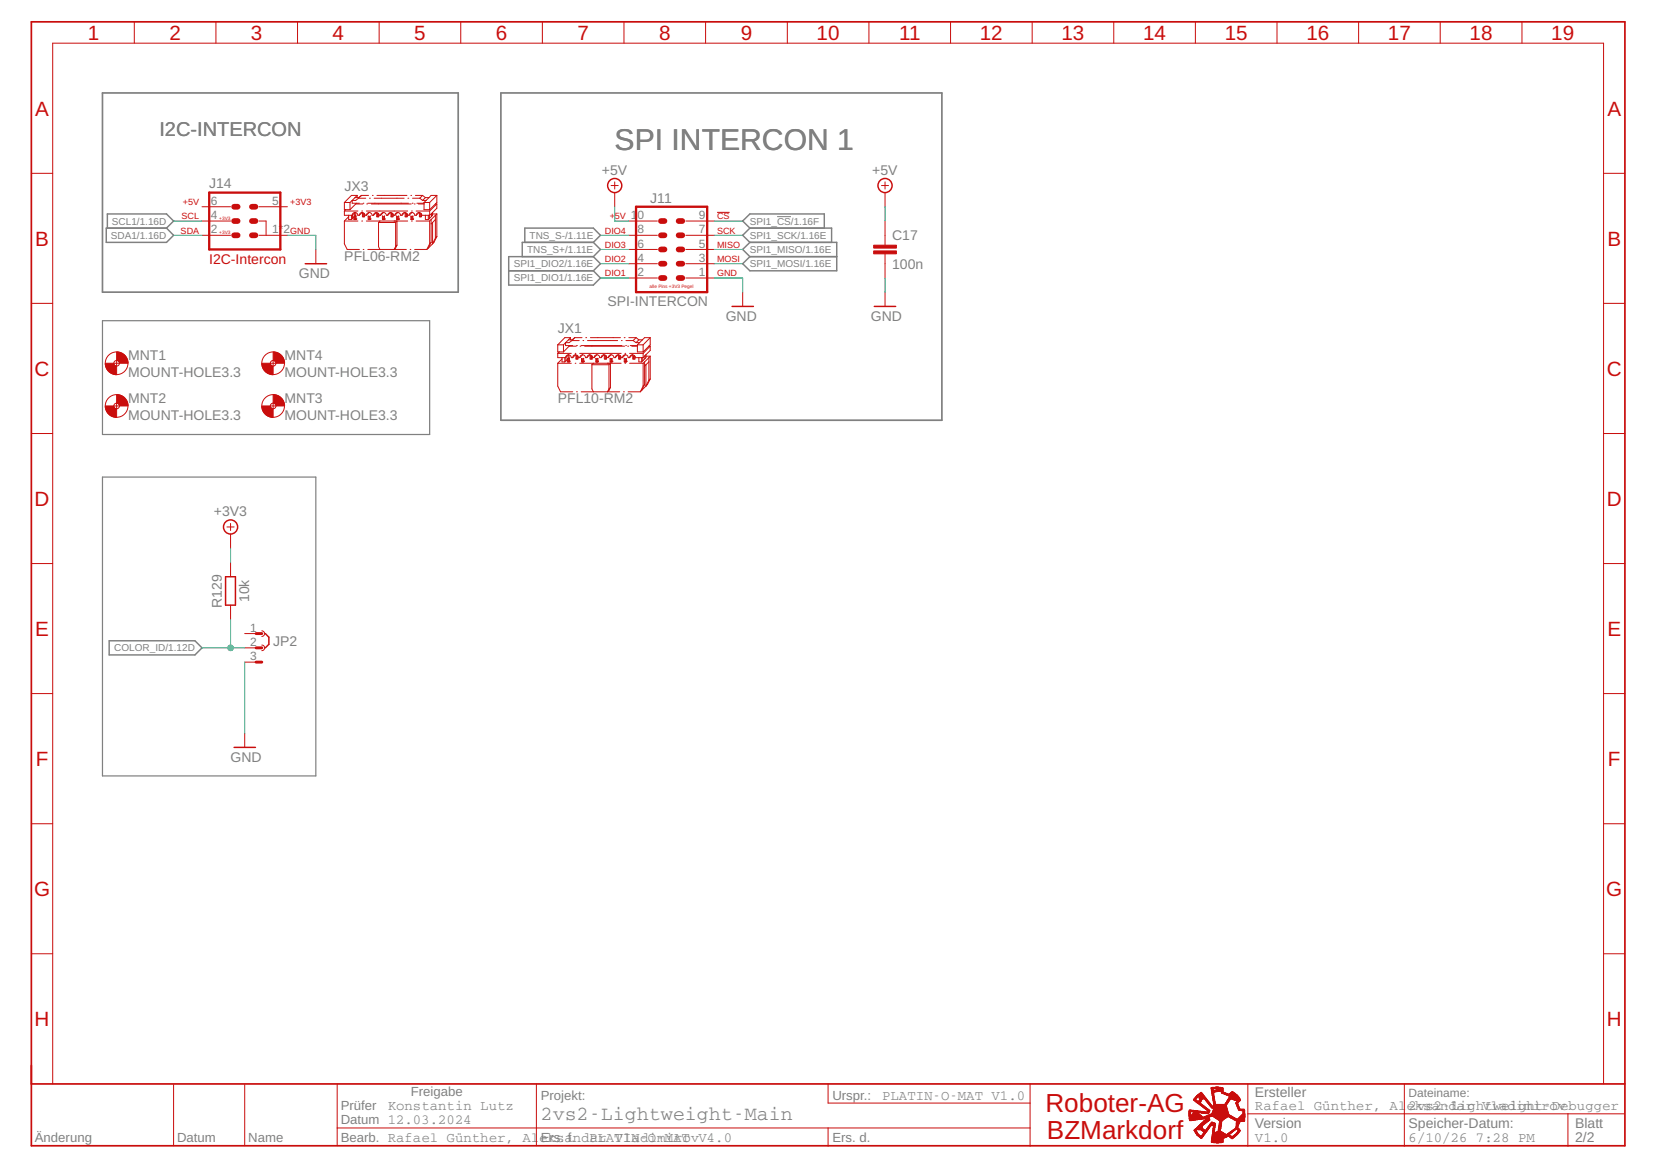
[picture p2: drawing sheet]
<svg xmlns="http://www.w3.org/2000/svg" width="287mm" height="203mm" viewBox="0 0 287 203" stroke-linecap="round" stroke-linejoin="round" font-family="sans-serif">
<path d="M17.8 16.1h61.7v34.6h-61.7zM86.9 16.1h76.5v56.8h-76.5z" fill="none" stroke="#808080" stroke-width=".3"/>
<path d="M17.8 55.6h56.7v19.8h-56.7zM17.8 82.8h37v51.8h-37z" fill="none" stroke="#808080" stroke-width=".21"/>
<g fill="none" stroke="#808080" stroke-width=".25">
<path d="M18.4 39.6h10.5l1.2 1.2-1.2 1.3h-10.5zM18.6 39.6v-2.5h10.3l1.2 1.3-1.2 1.2M130.1 39.6l-1.2-1.2 1.2-1.3h12.9v2.5M130.1 39.6h14.2v2.5M130.1 39.6l-1.2 1.2 1.2 1.3M88.3 47h14.7M91.1 42.1v-2.5h11.9l1.2 1.2-1.2 1.3M103 42.1h-12.4v2.4M103 44.5h-14.7v5h14.7l1.2-1.3-1.2-1.2M103 44.5l1.2 1.3-1.2 1.2M103 42.1l1.2 1.2-1.2 1.2M130.1 42.1h15.1v4.9h-15.1l-1.2-1.2 1.2-1.3"/>
<path d="M130.1 42.1l-1.2 1.2 1.2 1.2M130.1 44.5h15.1M18.9 111.2h14.9l1.3 1.2-1.3 1.2h-14.9z"/>
</g>
<path d="M134.8 37.6h2.4" fill="none" stroke="#808080" stroke-width=".17"/>
<g fill="none" stroke="#c90d0c" stroke-width=".17">
<path d="M23.3 3.8v3.7M37.5 3.8v3.7M51.6 3.8v3.7M65.8 3.8v3.7M79.9 3.8v3.7M94.1 3.8v3.7M108.3 3.8v3.7M122.4 3.8v3.7M136.6 3.8v3.7M150.8 3.8v3.7M164.9 3.8v3.7M179.1 3.8v3.7"/>
<path d="M193.3 3.8v3.7M207.4 3.8v3.7M221.6 3.8v3.7M235.7 3.8v3.7M249.9 3.8v3.7M264.1 3.8v3.7M5.4 30.1h3.7M35.1 38.4h4.9M35.1 35.9h4.9M44.9 38.4h1.3v2.4M44.9 35.9h5M59.8 38.4v3.9l.4 1h2.2"/>
<path d="M59.8 38.4h2.3M59.8 35.1v1.3h.9M59.8 36.6v.8h1.3M59.8 35.1h.9M59.8 36.6h2.3M60 36.4l-.2 .2M60.5 37.4v.7h.5M60.5 37.6l-.7 .8M60.7 35.1v1.3M61 37.4v.7M61.1 34.8l-.4 .3M61.1 34.8v.5h1.3"/>
<path d="M61.2 37.9l-.2 .2M61.2 37.3l-.1 .1M61.2 37.3v.6M61.5 38.1v-.5l-.1-.1v.6h.4M61.5 37.5l-.3 .4M61.5 36.9l-.3 .4M61.5 36.9v.6M61.5 38h.2M61.6 36.9l-.3 .1-.2 .4M61.6 36.9l.3 .1 .2 .4h.2M61.6 36.9h-.1M61.7 38.1v-.5l.1-.1v.6"/>
<path d="M61.7 36.9v.5l-.2 .1M61.7 35.4h1.3M61.8 38h.1l-.1 .1M61.8 35.3l-1.1 1.1M62 33.9h-1l-1.2 1.2M62 33.9l-.9 .9M62 33.9v.4M62.2 34.4l-.5 .4h-.6M62.2 34.4h1.3M62.7 33.9h1.2M62.7 33.9l-.5 .4h-.6M62.7 33.9l-.5 .5"/>
<path d="M62.8 38.4h.1M62.8 36.6h.1M62.8 36.9l-.3 .1-.2 .4M62.8 36.9l.3 .1 .2 .4h.3M62.8 36.9l-.5 .5M63 35.3h.1M63.2 37l-.1 .6M63.3 37.1v.5h-.4v-.6l.1 .1v.5M63.6 38.4h7.1M63.6 36.6h7.1M63.6 35.4h.2M63.8 35.3h7.1"/>
<path d="M64 38.1v-.5l-.1-.1v.6h.3M64 38h.1M64.1 36.9l-.3 .1-.2 .4M64.1 36.9l.4 .2 .1 .3h.2M64.1 36.9l-.5 .5M64.1 34.4h.2M64.1 38.1v-.6h.1v.6M64.2 38h.2l-.2 .1M64.4 35.4h7M64.6 33.9h.1M64.9 34.4h5.2M65.3 36.9l-.3 .1-.2 .4"/>
<path d="M65.3 36.9l.3 .1 .2 .4h.2M65.3 36.9l-.5 .5M65.4 33.9h5.2M65.6 37v.6M65.7 38.6v4.2l.2 .5M65.7 38.6h2.9M65.7 37.1v.5h-.3v-.6l.1 .1v.5M65.9 38.4l-.2 .2M66.5 38.1v-.6h-.1v.6h.3M66.5 38h.1M66.5 36.9l-.4 .2-.1 .3M66.5 36.9l.3 .1 .2 .4h.3"/>
<path d="M66.5 36.9l-.5 .5M66.6 38.1v-.5l.1-.1v.6M66.7 38h.1l-.1 .1M67.8 36.9l-.3 .1-.2 .4M67.8 36.9l.4 .2 .1 .3h.2M67.8 36.9l-.5 .5M68.1 37v.6M68.2 37.1v.5h-.4v-.6l.1 .1v.5M68.6 38.6v4.2M68.6 38.6l.3-.2v4.1M68.9 38.1v-.5l-.1-.1v.6h.4M68.9 38h.2"/>
<path d="M69 36.9l-.3 .1-.2 .4M69 36.9l.3 .1 .2 .4h.2M69 36.9l-.5 .5M69.1 38.1v-.5l.1-.1v.6M69.2 38h.1l-.1 .1M70.2 36.9l-.4 .2-.1 .3M70.2 36.9l.3 .1 .2 .4h.3M70.2 36.9l-.5 .5M70.6 37l-.1 .6M70.7 37.1v.5h-.4v-.6l.1 .1v.5M70.8 34.4h.1M71.3 33.9h.1"/>
<path d="M71.4 38.4h.1M71.4 36.6h.1M71.4 38.1v-.5l-.1-.1v.6h.3M71.4 38h.1M71.5 36.9l-.3 .1-.2 .4M71.5 36.9l.4 .2 .1 .3h.2M71.5 36.9l-.5 .5M71.5 35.3h.2M71.5 38.1v-.6h.1v.6M71.6 34.4h1.2M71.6 38h.2l-.2 .1M71.9 35.4h.1"/>
<path d="M72.1 33.9h1.2M72.2 38.4h2.3M72.2 36.6h2.3M72.3 35.3h1.3M72.6 35.4h1M72.7 36.9l-.3 .1-.2 .4M72.7 36.9l.3 .1 .2 .4h1.3M72.7 36.9l-.5 .5M72.8 34.4l.5 .4M73 37v.6M73.1 37.1v.5h-.3v-.6l.1 .1v.5M73.3 34.8h.6"/>
<path d="M73.3 33.9l-.5 .5M73.3 33.9l.5 .4M73.6 35.1v1.3h.9M73.6 35.1h.9M73.8 37.4v.7h.5M73.8 34.3h.6M73.8 34.3l-.5 .5M73.9 34.8l-.3 .3M74.3 37.4v.7M74.4 34.3l-.5 .5M74.5 37.9l-.2 .2M74.5 37.4v.5"/>
<path d="M74.5 35.1v1.3M74.5 36.6v.8M74.5 38.4v3.9M74.8 38.1v4M74.9 37.1l-.4 .3M74.9 37.5l-.4 .4M74.9 37.1v.4M75.1 38.6l-.3 .2M75.1 36.9v.5l-.2 .1M75.1 38.6v3.7M75.1 37.1h.7M75.5 37.4l-1 1"/>
<path d="M75.5 37.4v3.9M75.5 38.1l-.4 .5M75.5 35.4h.3M75.8 37.1l-.3 .3M75.8 33.9v1.2l-1.3 1.3M75.8 35.4v.7l-.9 1M75.8 37.1v4M75.8 33.9h-1l-.4 .4M75.8 33.9l-1.3 1.2M75.8 35.4l-1.3 1.2M106 32.2h1.3M106.7 31.6v1.2"/>
<path d="M106.7 33.4v2.5M109.1 38.4h5M119 38.4h4.9M124.4 36.9h2.2M153 32.2h1.2M153.6 31.6v1.2M153.6 33.4v2.5M153.6 38.4v4.1M278.2 30.1h3.7M5.4 52.6h3.7M35.1 40.8h4.9M44.9 40.8h5"/>
<path d="M54.8 43.3v2.5M63 43.3h.1M63.8 43.3h6.7M68.9 42.5l-.5 .8 .2-.5M68.9 42.5l-.3 .3M71.2 43.3h.1M71.9 43.3h2.2M74.3 43.1l-.2 .2M74.5 42.3l-.4 1M74.8 42.1l-.3 .2M74.8 42.1l-.5 1M75.1 42.3l-.8 .8"/>
<path d="M75.5 41.3l-.4 1M75.8 41.1l-.7 1.2M75.8 41.1l-.3 .2M96.8 59.8v1.3h1M96.8 59.8h1M97.8 59.8v1.3M98.1 59.5l-.3 .3M98.1 59.5v.5h1.3M98.6 59l-.5 .5M98.9 60l-.2 .1M99 58.6h-1l-1.2 1.2M99 58.6l-.4 .4"/>
<path d="M99 58.6v.4M99.3 59.1l-.6 .4h-.6M99.3 59.1h1.2M99.7 58.6h1.3M99.7 58.6l-.4 .4h-.7M99.7 58.6l-.4 .5M100 60h.2M100.8 60h7.1M101.2 59.1h.1M101.6 58.6h.2M101.9 59.1h5.3M102.4 58.6h5.3"/>
<path d="M107.8 59.1h.1M108.3 58.6h.2M108.6 60h.1M108.6 59.1h1.3M109.1 48.2h5M109.1 45.8h5M109.1 43.3h5M109.1 40.8h5M109.1 58.6h1.3M109.3 60h1.3M109.9 59.1l.5 .4M110.4 58.6l-.5 .5"/>
<path d="M110.4 59.5h.6M110.4 58.6l.4 .4M110.6 59.8v1.3h1M110.6 59.8h1M110.8 59h.7M110.8 59l-.4 .5M111.6 59.8v1.3M112.8 58.6v1.2l-1.2 1.3M112.8 58.6h-1l-1.2 1.2M112.8 58.6l-1.2 1.2M119 48.2h4.9M119 45.8h4.9"/>
<path d="M119 43.3h4.9M119 40.8h4.9M128.9 50.7v2.5M153.6 44v4.2M153.6 50.7v2.5M278.2 52.6h3.7M5.4 75.2h3.7M19.7 63h1M19.7 70.4h1M20.2 62.5v1M20.2 70v1M46.9 63h1"/>
<path d="M46.9 70.4h1M47.4 62.5v1M47.4 70v1M96.8 63v4l.5 1h2.1M96.8 61.3v.8h1.3M96.8 63h2.3M96.8 61.3h2.3M97 61.1l-.2 .2M97.5 62.1v.7h.5M97.5 62.3l-.7 .7M98 62.1v.7M98.2 62.6l-.2 .2"/>
<path d="M98.2 62v.6M98.6 62.3l-.2-.1v.6h.4M98.6 61.6v1.2M98.6 62.7h.1M98.6 61.6l-.3 .1-.2 .4M98.6 61.6l.4 .2 .1 .3h.3M98.6 61.6l-.5 .5M98.7 62.8v-.6l.1 .6M98.7 61.6v.5l-.5 .5M98.7 60.1l-.9 1M98.7 60.1h1.3M98.8 62.7h.1l-.1 .1"/>
<path d="M99.8 63h.1M99.8 61.3h.1M99.9 61.6l-.4 .2-.1 .3M99.9 61.6l.4 .2 .1 .3h.2M99.9 61.6l-.5 .5M100 68h.2M100.2 61.7v.6M100.3 61.8v.5h-.4v-.6l.2 .1v.5M100.6 63h7.2M100.6 61.3h7.2M100.6 60.1h.2M100.8 68h6.7"/>
<path d="M101 62.8v-.5l-.1-.1v.6h.4M101 62.7h.2M101.1 61.6l-.4 .2-.1 .3M101.1 61.6l.3 .1 .2 .4h.2M101.1 61.6l-.5 .5M101.2 62.8v-.6l.1 .6M101.3 62.7h.1l-.1 .1M101.5 60.1h6.9M102.3 61.6l-.3 .1-.2 .4M102.3 61.6l.4 .2 .1 .3h.3M102.3 61.6l-.5 .5M102.7 61.7l-.1 .6"/>
<path d="M102.7 63.3v4.2l.3 .5M102.7 63.3h3M102.8 61.8v.5h-.4v-.6h.1v.6M103 63l-.3 .3M103.5 62.8v-.5l-.1-.1v.6h.4M103.5 62.7h.1M103.6 61.6l-.4 .2-.1 .3M103.6 61.6l.4 .2 .1 .3h.2M103.6 61.6l-.5 .5M103.6 62.8l.1-.6 .1 .6M103.8 62.7h.1l-.1 .1M104.8 61.6l-.4 .2-.1 .3"/>
<path d="M104.8 61.6l.3 .1 .2 .4h.2M104.8 61.6l-.5 .5M105.1 61.7v.6M105.2 61.8v.5h-.3v-.6l.1 .1v.5M105.7 63.3v4.2M105.7 63.3l.2-.3v4.2M105.9 67.2l-.5 .8 .3-.5M105.9 67.2l-.2 .3M106 62.8v-.5l-.1-.1v.6h.3M106 62.7h.1M106 61.6l-.4 .2-.1 .3M106 61.6l.3 .1 .2 .4h.3"/>
<path d="M106 61.6l-.5 .5M106.1 62.8l.1-.6v.6M106.2 62.7h.1l-.1 .1M107.3 61.6l-.3 .1-.2 .4M107.3 61.6l.4 .2 .1 .3h.2M107.3 61.6l-.5 .5M107.6 61.7v.6M107.7 61.8v.5h-.4v-.6l.2 .1v.5M108.2 68h.1M108.4 62.8v-.5l-.1-.1v.6h.4M108.4 63h.2M108.4 62.7h.2"/>
<path d="M108.4 61.3h.2M108.5 61.6l-.4 .2-.1 .3M108.5 61.6l.4 .2 .1 .3h.2M108.5 61.6l-.5 .5M108.6 62.8v-.6l.1 .6M108.7 62.7h.1l-.1 .1M108.9 60.1h.2M109 68h2.1M109.2 63h2.4M109.2 61.3h2.4M109.6 60.1h1M109.7 61.6l-.4 .2-.1 .3"/>
<path d="M109.7 61.6l.3 .1 .2 .4h1.4M109.7 61.6l-.5 .5M110.1 61.7l-.1 .6M110.2 61.8v.5h-.4v-.6l.1 .1v.5M110.8 62.1v.7h.5M111.3 67.7l-.2 .3M111.3 62.1v.7M111.5 62.1v.5M111.6 61.3v.8M111.6 63v4M111.6 67l-.5 1M111.8 62.8l-.2 .2"/>
<path d="M111.8 66.7l-.2 .3M111.8 66.7l-.5 1M111.8 62.8v3.9M111.9 61.7l-.3 .4M111.9 61.7v.6M112.1 63.3v3.7l.5-1M112.1 63.3l-.3 .2M112.1 61.6v.5l-.8 .7M112.1 61.8h.7M112.6 62.1l-.8 .7M112.6 62.1v3.9M112.6 62.8l-.5 .5"/>
<path d="M112.6 60.1h.2M112.8 65.8l-.5 .9-1 1M112.8 61.8l-.2 .3M112.8 65.8l-.2 .2M112.8 60.1v.7l-.9 .9M112.8 61.8v4M112.8 60.1l-1.2 1.2M278.2 75.2h3.7M5.4 97.8h3.7M39.4 91.4h1.2M40 90.8v1.3M40 92.7v2.4"/>
<path d="M40 97.6v2.5M278.2 97.8h3.7M40 105v2.5M42.5 109.9h2.7M42.5 112.4h2.7M42.5 114.9h2.7M45.4 109.5a.5 .5 0 0 1 .5 .5 .5 .5 0 0 1-.5 .4M45.4 111.9a.49 .49 0 0 1 .5 .5 .49 .49 0 0 1-.5 .5M5.4 120.4h3.7M42.5 127.2v2.5M278.2 120.4h3.7M5.4 142.9h3.7"/>
<path d="M278.2 142.9h3.7M5.4 165.5h3.7M278.2 165.5h3.7M9.1 188.1v-180.6h269.1v180.6M30.1 188.2v10.6M42.5 188.2v10.6M58.5 188.1v10.7M58.5 195.7h120.2M93.1 188.1v10.7M143.7 188.1v3.3h35M143.7 195.7v3.1M178.7 188.1v10.7"/>
<path d="M216.5 193.3h65.3M216.5 188.1v10.7M243.7 188.1v10.7M272.1 193.3v5.5"/>
<circle cx="20.2" cy="70.4" r="1.97"/>
<circle cx="20.2" cy="63" r="1.97"/>
<circle cx="20.2" cy="70.4" r=".49"/>
<circle cx="20.2" cy="63" r=".49"/>
<circle cx="47.4" cy="70.4" r="1.97"/>
<circle cx="47.4" cy="63" r="1.97"/>
<circle cx="47.4" cy="63" r=".49"/>
<circle cx="47.4" cy="70.4" r=".49"/>
</g>
<path d="M5.4 188.1h276.5v-184.3h-276.5v195h276.5v-10.6" fill="none" stroke="#c90d0c" stroke-width=".3"/>
<g fill="#c90d0c" stroke="#c90d0c" stroke-width=".17">
<path d="M211 198.3h.5z"/>
<path d="M210.5 198.2l1.5 .1z"/>
<path d="M210.2 198.2h2z"/>
<path d="M210.2 198.1l2 .1z"/>
<path d="M210.2 198.1h2z"/>
<path d="M210.2 198h.3z"/>
<path d="M210.6 198h1.6z"/>
<path d="M210.2 197.9l.3 .1z"/>
<path d="M210.6 197.9l1.6 .1z"/>
<path d="M210.2 197.9h.3z"/>
<path d="M210.6 197.9h1.6z"/>
<path d="M210.2 197.8h2z"/>
<path d="M210.2 197.7l2 .1z"/>
<path d="M210.2 197.7h2z"/>
<path d="M210.2 197.6l2 .1z"/>
<path d="M210.2 197.6h2z"/>
<path d="M213.7 197.6h.1z"/>
<path d="M208.4 197.5h.1z"/>
<path d="M210.3 197.5h2z"/>
<path d="M213.7 197.5h.2z"/>
<path d="M208.3 197.5h.2z"/>
<path d="M210.3 197.5h2.1z"/>
<path d="M213.6 197.5h.4z"/>
<path d="M208.3 197.4l.3 .1z"/>
<path d="M210.3 197.4l2.2 .1z"/>
<path d="M213.6 197.4l.4 .1z"/>
<path d="M208.2 197.4h.4z"/>
<path d="M210.3 197.4h2.3z"/>
<path d="M213.5 197.4h.6z"/>
<path d="M208.2 197.3l.4 .1z"/>
<path d="M210.3 197.3l2.4 .1z"/>
<path d="M213.4 197.3l.7 .1z"/>
<path d="M208.1 197.3h.6z"/>
<path d="M210.3 197.3h2.6z"/>
<path d="M213.3 197.3h.9z"/>
<path d="M208 197.2l.7 .1z"/>
<path d="M210.3 197.2l2.6 .1z"/>
<path d="M213.3 197.2l.4 .1z"/>
<path d="M213.8 197.2l.4 .1z"/>
<path d="M207.9 197.2h.9z"/>
<path d="M210.3 197.2h2.8z"/>
<path d="M213.3 197.2h.4z"/>
<path d="M213.9 197.2h.4z"/>
<path d="M207.9 197.1l.4 .1z"/>
<path d="M208.4 197.1l.4 .1z"/>
<path d="M210.3 197.1l3.3 .1z"/>
<path d="M213.9 197.1l.5 .1z"/>
<path d="M207.9 197.1h.4z"/>
<path d="M208.5 197.1h.3z"/>
<path d="M210.3 197.1h3.3z"/>
<path d="M214 197.1h.4z"/>
<path d="M207.8 197l.4 .1z"/>
<path d="M208.5 197l.4 .1z"/>
<path d="M210.3 197l3.2 .1z"/>
<path d="M214.1 197l.4 .1z"/>
<path d="M207.7 197h.5z"/>
<path d="M208.5 197h.4z"/>
<path d="M210.3 197h3.1z"/>
<path d="M214.1 197h.4z"/>
<path d="M207.7 196.9l.4 .1z"/>
<path d="M208.6 196.9l.3 .1z"/>
<path d="M210.3 196.9l3.1 .1z"/>
<path d="M214.2 196.9l.4 .1z"/>
<path d="M207.6 196.9h.4z"/>
<path d="M208.6 196.9h.4z"/>
<path d="M210.3 196.9h3z"/>
<path d="M214.2 196.9h.5z"/>
<path d="M207.6 196.8l.4 .1z"/>
<path d="M208.7 196.8l.3 .1z"/>
<path d="M210.3 196.8l2.4 .1z"/>
<path d="M212.9 196.8l.4 .1z"/>
<path d="M214.3 196.8l.4 .1z"/>
<path d="M207.6 196.8h.3z"/>
<path d="M208.7 196.8h.3z"/>
<path d="M210.4 196.8h2.3z"/>
<path d="M212.9 196.8h.5z"/>
<path d="M214.4 196.8h.3z"/>
<path d="M207.6 196.7l.3 .1z"/>
<path d="M208.7 196.7l.4 .1z"/>
<path d="M210.4 196.7l2.2 .1z"/>
<path d="M213 196.7l.4 .1z"/>
<path d="M214.4 196.7l.4 .1z"/>
<path d="M207.5 196.7h.3z"/>
<path d="M208.8 196.7h.3z"/>
<path d="M210.4 196.7h2.1z"/>
<path d="M213.1 196.7h.4z"/>
<path d="M214.5 196.7h.3z"/>
<path d="M207.5 196.6l.3 .1z"/>
<path d="M208.8 196.6l.3 .1z"/>
<path d="M210.4 196.6l2 .1z"/>
<path d="M213.1 196.6l.5 .1z"/>
<path d="M214.5 196.6l.3 .1z"/>
<path d="M207.5 196.6h.3z"/>
<path d="M208.8 196.6h.3z"/>
<path d="M210.4 196.6h1.9z"/>
<path d="M213.2 196.6h.4z"/>
<path d="M214.5 196.6h.4z"/>
<path d="M207.4 196.6h.4z"/>
<path d="M208.9 196.6h.3z"/>
<path d="M213.3 196.6h.4z"/>
<path d="M214.6 196.6h.3z"/>
<path d="M207.4 196.5h.4z"/>
<path d="M208.9 196.5h.4z"/>
<path d="M210.4 196.5h.3z"/>
<path d="M210.8 196.5h1.4z"/>
<path d="M213.3 196.5h.5z"/>
<path d="M214.6 196.5h.4z"/>
<path d="M207.4 196.4l.3 .1z"/>
<path d="M208.9 196.4l.4 .1z"/>
<path d="M210.4 196.4l.3 .1z"/>
<path d="M211 196.4l1.1 .1z"/>
<path d="M213.4 196.4l.4 .1z"/>
<path d="M214.7 196.4l.3 .1z"/>
<path d="M207.4 196.4h.3z"/>
<path d="M208.8 196.4h.5z"/>
<path d="M210.4 196.4h.3z"/>
<path d="M211.1 196.4h.9z"/>
<path d="M213.4 196.4h.5z"/>
<path d="M214.7 196.4h.3z"/>
<path d="M207.3 196.3l.3 .1z"/>
<path d="M208.8 196.3l.6 .1z"/>
<path d="M210.4 196.3l.3 .1z"/>
<path d="M211.2 196.3l.7 .1z"/>
<path d="M213.5 196.3l.4 .1z"/>
<path d="M214.8 196.3l.3 .1z"/>
<path d="M207.3 196.3h.3z"/>
<path d="M208.7 196.3h.7z"/>
<path d="M210.4 196.3h.3z"/>
<path d="M211.4 196.3h.4z"/>
<path d="M213.6 196.3h.4z"/>
<path d="M214.8 196.3h.3z"/>
<path d="M213.7 196.3h.4z"/>
<path d="M207.2 196.2h.4z"/>
<path d="M208.6 196.2h.9z"/>
<path d="M210.4 196.2h.3z"/>
<path d="M211.4 196.2h.4z"/>
<path d="M213.7 196.2h.4z"/>
<path d="M214.8 196.2h.4z"/>
<path d="M207.2 196.2h.3z"/>
<path d="M208.5 196.2h.6z"/>
<path d="M209.1 196.2h.4z"/>
<path d="M213.8 196.2h.4z"/>
<path d="M207.2 196.1l.4 .1z"/>
<path d="M208.5 196.1l.6 .1z"/>
<path d="M209.2 196.1l.3 .1z"/>
<path d="M210.5 196.1l.2 .1z"/>
<path d="M211.4 196.1l.4 .1z"/>
<path d="M213.9 196.1l.3 .1z"/>
<path d="M214.8 196.1l.4 .1z"/>
<path d="M207.2 196.1h.4z"/>
<path d="M208.4 196.1h.6z"/>
<path d="M209.2 196.1h.3z"/>
<path d="M210.5 196.1h.3z"/>
<path d="M211.4 196.1h.4z"/>
<path d="M213.9 196.1h.4z"/>
<path d="M214.8 196.1h.3z"/>
<path d="M207.3 196h.4z"/>
<path d="M207.9 196h1z"/>
<path d="M209.3 196h.3z"/>
<path d="M210.5 196h.3z"/>
<path d="M211.4 196h.4z"/>
<path d="M214 196h.4z"/>
<path d="M214.7 196h.4z"/>
<path d="M207.3 196h1.6z"/>
<path d="M214.1 196h.4z"/>
<path d="M214.7 196h.3z"/>
<path d="M207.4 195.9l1.4 .1z"/>
<path d="M209.3 195.9l.4 .1z"/>
<path d="M210.5 195.9l.3 .1z"/>
<path d="M211.4 195.9l.4 .1z"/>
<path d="M214.2 195.9l.3 .1z"/>
<path d="M214.6 195.9l.4 .1z"/>
<path d="M207.4 195.9h1.3z"/>
<path d="M209.4 195.9h.3z"/>
<path d="M210.5 195.9h.3z"/>
<path d="M211.4 195.9h.4z"/>
<path d="M214.2 195.9h.8z"/>
<path d="M207.5 195.8l1.2 .1z"/>
<path d="M209.4 195.8l.3 .1z"/>
<path d="M210.5 195.8l.3 .1z"/>
<path d="M211.5 195.8l.3 .1z"/>
<path d="M214.3 195.8l.6 .1z"/>
<path d="M207.6 195.8h1z"/>
<path d="M209.4 195.8h.4z"/>
<path d="M210.5 195.8h.3z"/>
<path d="M211.5 195.8h.3z"/>
<path d="M214.4 195.8h.5z"/>
<path d="M207.6 195.7l1 .1z"/>
<path d="M209.4 195.7l.4 .1z"/>
<path d="M210.5 195.7l.3 .1z"/>
<path d="M211.5 195.7l.3 .1z"/>
<path d="M214.4 195.7l.4 .1z"/>
<path d="M207.6 195.7h1z"/>
<path d="M209.5 195.7h.3z"/>
<path d="M210.5 195.7h.3z"/>
<path d="M211.5 195.7h.3z"/>
<path d="M214.4 195.7h.4z"/>
<path d="M207.7 195.6l.9 .1z"/>
<path d="M209.5 195.6l.4 .1z"/>
<path d="M210.5 195.6l.3 .1z"/>
<path d="M211.5 195.6l.3 .1z"/>
<path d="M214.4 195.6l.3 .1z"/>
<path d="M207.8 195.6h.8z"/>
<path d="M209.6 195.6h.3z"/>
<path d="M210.5 195.6h.3z"/>
<path d="M211.5 195.6h.3z"/>
<path d="M214.5 195.6h.3z"/>
<path d="M207.8 195.5l.8 .1z"/>
<path d="M209.6 195.5l.3 .1z"/>
<path d="M210.5 195.5l.3 .1z"/>
<path d="M211.5 195.5l.4 .1z"/>
<path d="M214.5 195.5l.3 .1z"/>
<path d="M207.9 195.5h.7z"/>
<path d="M209.6 195.5h.4z"/>
<path d="M210.5 195.5h.3z"/>
<path d="M211.5 195.5h.4z"/>
<path d="M214.5 195.5h.3z"/>
<path d="M207.9 195.4l.7 .1z"/>
<path d="M209.7 195.4l.3 .1z"/>
<path d="M210.5 195.4l.3 .1z"/>
<path d="M211.5 195.4l.4 .1z"/>
<path d="M214.5 195.4l.3 .1z"/>
<path d="M207.9 195.4h.7z"/>
<path d="M209.7 195.4h.4z"/>
<path d="M210.6 195.4h.2z"/>
<path d="M211.5 195.4h.4z"/>
<path d="M214.5 195.4h.3z"/>
<path d="M208 195.3l.7 .1z"/>
<path d="M209.7 195.3l.4 .1z"/>
<path d="M210.6 195.3l.2 .1z"/>
<path d="M211.5 195.3l.4 .1z"/>
<path d="M214.5 195.3l.3 .1z"/>
<path d="M208 195.3h.7z"/>
<path d="M209.8 195.3h.5z"/>
<path d="M210.6 195.3h.3z"/>
<path d="M211.5 195.3h.4z"/>
<path d="M214.5 195.3h.4z"/>
<path d="M208.1 195.2l.6 .1z"/>
<path d="M209.8 195.2l.6 .1z"/>
<path d="M210.6 195.2l.3 .1z"/>
<path d="M211.5 195.2l.4 .1z"/>
<path d="M214.5 195.2l.4 .1z"/>
<path d="M208.1 195.2h.7z"/>
<path d="M209.8 195.2h.7z"/>
<path d="M210.6 195.2h.3z"/>
<path d="M211.5 195.2h.4z"/>
<path d="M214.5 195.2h.4z"/>
<path d="M208.2 195.1l.7 .1z"/>
<path d="M209.9 195.1l1 .1z"/>
<path d="M211.5 195.1l.4 .1z"/>
<path d="M214.5 195.1l.4 .1z"/>
<path d="M208.2 195.1h.7z"/>
<path d="M209.9 195.1h1z"/>
<path d="M211.5 195.1h.4z"/>
<path d="M214.5 195.1h.4z"/>
<path d="M208.3 195l.7 .1z"/>
<path d="M210 195l.9 .1z"/>
<path d="M211.5 195l.4 .1z"/>
<path d="M214.5 195l.5 .1z"/>
<path d="M208.3 195h.8z"/>
<path d="M210 195h.9z"/>
<path d="M211.5 195h.4z"/>
<path d="M214.5 195h.5z"/>
<path d="M208.4 194.9l.7 .1z"/>
<path d="M210 194.9l.9 .1z"/>
<path d="M211.5 194.9l.4 .1z"/>
<path d="M214.5 194.9l.5 .1z"/>
<path d="M208.4 194.9h.7z"/>
<path d="M210.1 194.9h.7z"/>
<path d="M211.6 194.9h.4z"/>
<path d="M214.5 194.9h.6z"/>
<path d="M208.5 194.8l.8 .1z"/>
<path d="M210.1 194.8l.6 .1z"/>
<path d="M211.6 194.8l.4 .1z"/>
<path d="M214.5 194.8l.6 .1z"/>
<path d="M208.6 194.8h.7z"/>
<path d="M210.1 194.8h.5z"/>
<path d="M211.6 194.8h.4z"/>
<path d="M214.5 194.8h.6z"/>
<path d="M210.2 194.8h.3z"/>
<path d="M208.7 194.7h.7z"/>
<path d="M210.2 194.7h.2z"/>
<path d="M211.6 194.7h.4z"/>
<path d="M214.5 194.7h.6z"/>
<path d="M208.7 194.6l.8 .1z"/>
<path d="M211.6 194.6l.4 .1z"/>
<path d="M214.5 194.6l.6 .1z"/>
<path d="M208.8 194.6h.7z"/>
<path d="M211.6 194.6h.4z"/>
<path d="M214.5 194.6h.7z"/>
<path d="M208.8 194.5l.9 .1z"/>
<path d="M211.6 194.5l.4 .1z"/>
<path d="M214.5 194.5l1.4 .1z"/>
<path d="M208.9 194.5h.8z"/>
<path d="M211.6 194.5h.4z"/>
<path d="M214.6 194.5h1.4z"/>
<path d="M214.4 194.5h1.6z"/>
<path d="M206.4 194.4l.4 .1z"/>
<path d="M209 194.4l.8 .1z"/>
<path d="M211.5 194.4l.6 .1z"/>
<path d="M214.4 194.4l1.6 .1z"/>
<path d="M206.4 194.4h.7z"/>
<path d="M209 194.4h.9z"/>
<path d="M211.5 194.4h.7z"/>
<path d="M214.3 194.4h1.7z"/>
<path d="M206.4 194.3l1.1 .1z"/>
<path d="M209.1 194.3l.9 .1z"/>
<path d="M211.4 194.3l.8 .1z"/>
<path d="M214.2 194.3l1.7 .1z"/>
<path d="M206.4 194.3h1.4z"/>
<path d="M209.2 194.3h.7z"/>
<path d="M211.3 194.3h1z"/>
<path d="M214.1 194.3h1.9z"/>
<path d="M206.4 194.2h1.8z"/>
<path d="M209.3 194.2h.6z"/>
<path d="M211.3 194.2h1.1z"/>
<path d="M214 194.2h2z"/>
<path d="M206.3 194.2h2.3z"/>
<path d="M211.1 194.2h1.3z"/>
<path d="M213.9 194.2h.7z"/>
<path d="M214.7 194.2h1.3z"/>
<path d="M206.3 194.1l2.7 .1z"/>
<path d="M209.4 194.1l.4 .1z"/>
<path d="M211.1 194.1l1.4 .1z"/>
<path d="M213.8 194.1l.7 .1z"/>
<path d="M214.8 194.1l1.2 .1z"/>
<path d="M206.3 194.1h3z"/>
<path d="M209.4 194.1h.4z"/>
<path d="M211 194.1h1.6z"/>
<path d="M213.7 194.1h.7z"/>
<path d="M214.8 194.1h1.1z"/>
<path d="M206.3 194l3.5 .1z"/>
<path d="M211 194l1.7 .1z"/>
<path d="M213.6 194l.7 .1z"/>
<path d="M214.9 194l1.1 .1z"/>
<path d="M206.3 194h3.5z"/>
<path d="M210.8 194h1.9z"/>
<path d="M213.5 194h.7z"/>
<path d="M214.9 194h1.1z"/>
<path d="M206.4 193.9l3.3 .1z"/>
<path d="M210.8 193.9l2 .1z"/>
<path d="M213.4 193.9l.8 .1z"/>
<path d="M215 193.9l1 .1z"/>
<path d="M206.4 193.9h3.3z"/>
<path d="M210.7 193.9h2.2z"/>
<path d="M213.4 193.9h.7z"/>
<path d="M215 193.9h1z"/>
<path d="M206.3 193.8l2.4 .1z"/>
<path d="M208.8 193.8l1 .1z"/>
<path d="M210.7 193.8l2.3 .1z"/>
<path d="M213.3 193.8l.7 .1z"/>
<path d="M215.1 193.8l.9 .1z"/>
<path d="M206.3 193.8h2.3z"/>
<path d="M209 193.8h.9z"/>
<path d="M210.6 193.8h2.4z"/>
<path d="M213.2 193.8h.7z"/>
<path d="M215.1 193.8h.9z"/>
<path d="M206.3 193.7l2.3 .1z"/>
<path d="M209.1 193.7l1 .1z"/>
<path d="M210.5 193.7l3.3 .1z"/>
<path d="M215.2 193.7l.8 .1z"/>
<path d="M206.3 193.7h2.2z"/>
<path d="M209.2 193.7h1z"/>
<path d="M210.5 193.7h3.2z"/>
<path d="M215.2 193.7h.8z"/>
<path d="M206.3 193.6l.3 .1z"/>
<path d="M206.6 193.6l1.9 .1z"/>
<path d="M209.3 193.6l4.3 .1z"/>
<path d="M215.3 193.6l.7 .1z"/>
<path d="M206.3 193.6h.3z"/>
<path d="M206.7 193.6h1.7z"/>
<path d="M209.4 193.6h4.2z"/>
<path d="M215.3 193.6h.7z"/>
<path d="M206.3 193.5l.3 .1z"/>
<path d="M206.7 193.5l1.7 .1z"/>
<path d="M209.5 193.5l4 .1z"/>
<path d="M215.4 193.5l.6 .1z"/>
<path d="M206.3 193.5h.2z"/>
<path d="M206.8 193.5h1.5z"/>
<path d="M209.7 193.5h3.7z"/>
<path d="M215.4 193.5h.6z"/>
<path d="M206.3 193.4l.3 .1z"/>
<path d="M206.8 193.4l1.4 .1z"/>
<path d="M209.8 193.4l3.5 .1z"/>
<path d="M215.5 193.4l.5 .1z"/>
<path d="M206.3 193.4h.3z"/>
<path d="M206.8 193.4h1.4z"/>
<path d="M209.9 193.4h3.3z"/>
<path d="M215.5 193.4h.5z"/>
<path d="M206.3 193.3l.3 .1z"/>
<path d="M206.9 193.3l1.2 .1z"/>
<path d="M210 193.3l3.2 .1z"/>
<path d="M215.6 193.3l.4 .1z"/>
<path d="M206.3 193.3h.3z"/>
<path d="M206.9 193.3h1.2z"/>
<path d="M210.1 193.3h3.1z"/>
<path d="M215.6 193.3h.4z"/>
<path d="M206.3 193.2l.3 .1z"/>
<path d="M207 193.2l1 .1z"/>
<path d="M209.5 193.2l.2 .1z"/>
<path d="M210.2 193.2l3 .1z"/>
<path d="M215.7 193.2l.3 .1z"/>
<path d="M206.3 193.2h.3z"/>
<path d="M207 193.2h1z"/>
<path d="M209.1 193.2h.6z"/>
<path d="M210.3 193.2h2.8z"/>
<path d="M215.7 193.2h.3z"/>
<path d="M206.3 193.1l.3 .1z"/>
<path d="M207.1 193.1l.8 .1z"/>
<path d="M208.7 193.1l1 .1z"/>
<path d="M210.3 193.1l2.8 .1z"/>
<path d="M215.7 193.1l.3 .1z"/>
<path d="M206.3 193.1h.3z"/>
<path d="M207.1 193.1h.8z"/>
<path d="M208.4 193.1h1.3z"/>
<path d="M210.3 193.1h2.8z"/>
<path d="M215.7 193.1h.3z"/>
<path d="M206.3 193l.3 .1z"/>
<path d="M207.1 193l.7 .1z"/>
<path d="M207.9 193l1.9 .1z"/>
<path d="M210.3 193l2.8 .1z"/>
<path d="M215.7 193l.3 .1z"/>
<path d="M206.3 193h.3z"/>
<path d="M207.2 193h2.6z"/>
<path d="M210.4 193h2.7z"/>
<path d="M215.7 193h.3z"/>
<path d="M207.2 193h2.2z"/>
<path d="M209.5 193h.3z"/>
<path d="M206.3 192.9h.3z"/>
<path d="M206.8 192.9h2.3z"/>
<path d="M209.5 192.9h.3z"/>
<path d="M210.4 192.9h2.7z"/>
<path d="M215.7 192.9h.3z"/>
<path d="M206.3 192.8l2.4 .1z"/>
<path d="M209.5 192.8l.4 .1z"/>
<path d="M210.4 192.8l2.6 .1z"/>
<path d="M215.7 192.8l.3 .1z"/>
<path d="M206.3 192.8h2z"/>
<path d="M209.6 192.8h.3z"/>
<path d="M210.4 192.8h2.6z"/>
<path d="M215.7 192.8h.3z"/>
<path d="M206.3 192.7l1.6 .1z"/>
<path d="M209.6 192.7l.3 .1z"/>
<path d="M210.5 192.7l2.5 .1z"/>
<path d="M215.7 192.7l.3 .1z"/>
<path d="M206.3 192.7h1.2z"/>
<path d="M209.5 192.7h.4z"/>
<path d="M210.5 192.7h2.5z"/>
<path d="M215.4 192.7h.6z"/>
<path d="M206.4 192.7h.7z"/>
<path d="M214.9 192.7h1.1z"/>
<path d="M206.3 192.6l.4 .1z"/>
<path d="M209.4 192.6l.4 .1z"/>
<path d="M210.5 192.6l2.5 .1z"/>
<path d="M214.9 192.6l1.1 .1z"/>
<path d="M209.3 192.6h.5z"/>
<path d="M210.5 192.6h2.5z"/>
<path d="M214.9 192.6h1z"/>
<path d="M209.3 192.5l.4 .1z"/>
<path d="M210.6 192.5l2.3 .1z"/>
<path d="M214.9 192.5l1 .1z"/>
<path d="M209.2 192.5h.4z"/>
<path d="M210.6 192.5h2.3z"/>
<path d="M214.8 192.5h1.1z"/>
<path d="M209.1 192.4h.5z"/>
<path d="M210.6 192.4h2.3z"/>
<path d="M214.8 192.4h.3z"/>
<path d="M209.1 192.4h.4z"/>
<path d="M209 192.3l.4 .1z"/>
<path d="M210.6 192.3l2.3 .1z"/>
<path d="M214.8 192.3l.3 .1z"/>
<path d="M208.9 192.3h.5z"/>
<path d="M210.3 192.3h.1z"/>
<path d="M210.6 192.3h2.3z"/>
<path d="M214.8 192.3h.3z"/>
<path d="M208.9 192.2l.4 .1z"/>
<path d="M210.2 192.2l.3 .1z"/>
<path d="M210.7 192.2l2.2 .1z"/>
<path d="M214.7 192.2l.3 .1z"/>
<path d="M208.8 192.2h.5z"/>
<path d="M210.2 192.2h.4z"/>
<path d="M210.7 192.2h2.2z"/>
<path d="M214.7 192.2h.3z"/>
<path d="M208.7 192.1l.5 .1z"/>
<path d="M210.1 192.1l2.8 .1z"/>
<path d="M214.7 192.1l.3 .1z"/>
<path d="M208.7 192.1h.4z"/>
<path d="M210.1 192.1h2.8z"/>
<path d="M214.7 192.1h.3z"/>
<path d="M208.6 192l.5 .1z"/>
<path d="M210.1 192l2.8 .1z"/>
<path d="M214.7 192l.3 .1z"/>
<path d="M208.6 192h.4z"/>
<path d="M210 192h2.8z"/>
<path d="M214.7 192h.2z"/>
<path d="M208.5 191.9l.5 .1z"/>
<path d="M210 191.9l.4 .1z"/>
<path d="M210.4 191.9l2.4 .1z"/>
<path d="M214.7 191.9l.2 .1z"/>
<path d="M208.4 191.9h.5z"/>
<path d="M209.9 191.9h.4z"/>
<path d="M210.5 191.9h2.3z"/>
<path d="M214.6 191.9h.3z"/>
<path d="M208.4 191.8l.4 .1z"/>
<path d="M209.9 191.8l.4 .1z"/>
<path d="M210.6 191.8l2.2 .1z"/>
<path d="M214.6 191.8l.3 .1z"/>
<path d="M208.3 191.8h.5z"/>
<path d="M209.9 191.8h.3z"/>
<path d="M210.6 191.8h2.2z"/>
<path d="M214.5 191.8h.4z"/>
<path d="M208.2 191.7l.5 .1z"/>
<path d="M209.8 191.7l.4 .1z"/>
<path d="M210.6 191.7l2.2 .1z"/>
<path d="M214.5 191.7l.3 .1z"/>
<path d="M208.2 191.7h.4z"/>
<path d="M209.8 191.7h.4z"/>
<path d="M210.6 191.7h2.3z"/>
<path d="M214.5 191.7h.3z"/>
<path d="M208.1 191.6l.5 .1z"/>
<path d="M209.7 191.6l.4 .1z"/>
<path d="M210.6 191.6l2.3 .1z"/>
<path d="M214.5 191.6l.3 .1z"/>
<path d="M208 191.6h.5z"/>
<path d="M209.7 191.6h.4z"/>
<path d="M210.6 191.6h.3z"/>
<path d="M212.6 191.6h.3z"/>
<path d="M214.5 191.6h.3z"/>
<path d="M208 191.5l.4 .1z"/>
<path d="M209.7 191.5l.3 .1z"/>
<path d="M210.6 191.5l.3 .1z"/>
<path d="M212.6 191.5l.3 .1z"/>
<path d="M214.5 191.5l.3 .1z"/>
<path d="M207.9 191.5h.5z"/>
<path d="M209.6 191.5h.4z"/>
<path d="M210.6 191.5h.3z"/>
<path d="M212.6 191.5h.3z"/>
<path d="M214.5 191.5h.3z"/>
<path d="M207.9 191.4l.4 .1z"/>
<path d="M209.6 191.4l.4 .1z"/>
<path d="M210.6 191.4l.3 .1z"/>
<path d="M212.7 191.4l.3 .1z"/>
<path d="M214.4 191.4l.3 .1z"/>
<path d="M207.8 191.4h.4z"/>
<path d="M209.5 191.4h.4z"/>
<path d="M210.6 191.4h.3z"/>
<path d="M212.7 191.4h.3z"/>
<path d="M214.4 191.4h.4z"/>
<path d="M207.7 191.3l.5 .1z"/>
<path d="M209.5 191.3l.4 .1z"/>
<path d="M210.6 191.3l.3 .1z"/>
<path d="M212.7 191.3l.3 .1z"/>
<path d="M214.4 191.3l.4 .1z"/>
<path d="M207.6 191.3h.7z"/>
<path d="M209.5 191.3h.3z"/>
<path d="M210.6 191.3h.2z"/>
<path d="M212.7 191.3h.4z"/>
<path d="M214.5 191.3h.3z"/>
<path d="M207.6 191.2l.7 .1z"/>
<path d="M209.4 191.2l.4 .1z"/>
<path d="M210.5 191.2l.3 .1z"/>
<path d="M212.8 191.2l.3 .1z"/>
<path d="M214.5 191.2l.4 .1z"/>
<path d="M207.5 191.2h.8z"/>
<path d="M209.4 191.2h.4z"/>
<path d="M210.5 191.2h.3z"/>
<path d="M212.8 191.2h.3z"/>
<path d="M214.5 191.2h.4z"/>
<path d="M207.5 191.2h.9z"/>
<path d="M209.4 191.2h.3z"/>
<path d="M212.8 191.2h.4z"/>
<path d="M214.6 191.2h.4z"/>
<path d="M207.4 191.1h.5z"/>
<path d="M207.9 191.1h.5z"/>
<path d="M209.4 191.1h.3z"/>
<path d="M210.5 191.1h.3z"/>
<path d="M212.9 191.1h.3z"/>
<path d="M214.7 191.1h.3z"/>
<path d="M207.4 191.1h.4z"/>
<path d="M208 191.1h.4z"/>
<path d="M209.3 191.1h.3z"/>
<path d="M214.7 191.1h.4z"/>
<path d="M207.3 191l.4 .1z"/>
<path d="M208 191l.4 .1z"/>
<path d="M209.3 191l.3 .1z"/>
<path d="M210.5 191l.3 .1z"/>
<path d="M212.9 191l.4 .1z"/>
<path d="M214.6 191l.5 .1z"/>
<path d="M207.2 191h.4z"/>
<path d="M208 191h.5z"/>
<path d="M209.2 191h.4z"/>
<path d="M210.5 191h.3z"/>
<path d="M213 191h.3z"/>
<path d="M214.5 191h.7z"/>
<path d="M207.2 190.9h.4z"/>
<path d="M208.1 190.9h.4z"/>
<path d="M209.2 190.9h.3z"/>
<path d="M210.5 190.9h.3z"/>
<path d="M213 190.9h.3z"/>
<path d="M214.3 190.9h.9z"/>
<path d="M207.1 190.9h.4z"/>
<path d="M209.1 190.9h.4z"/>
<path d="M213 190.9h.4z"/>
<path d="M214.2 190.9h1z"/>
<path d="M207.1 190.8l.4 .1z"/>
<path d="M208.1 190.8l.4 .1z"/>
<path d="M209.1 190.8l.3 .1z"/>
<path d="M210.5 190.8l.3 .1z"/>
<path d="M213 190.8l.4 .1z"/>
<path d="M214 190.8l1.2 .1z"/>
<path d="M207.1 190.8h.4z"/>
<path d="M208.2 190.8h.4z"/>
<path d="M209.1 190.8h.3z"/>
<path d="M210.5 190.8h.3z"/>
<path d="M213 190.8h.5z"/>
<path d="M213.9 190.8h1.3z"/>
<path d="M207.2 190.7l.3 .1z"/>
<path d="M208.2 190.7l.4 .1z"/>
<path d="M209 190.7l.4 .1z"/>
<path d="M210.5 190.7l.2 .1z"/>
<path d="M213.1 190.7l.4 .1z"/>
<path d="M213.8 190.7l1.4 .1z"/>
<path d="M207.2 190.7h.3z"/>
<path d="M208.1 190.7h.7z"/>
<path d="M209 190.7h.4z"/>
<path d="M210.4 190.7h.3z"/>
<path d="M213.1 190.7h.4z"/>
<path d="M213.6 190.7h1.5z"/>
<path d="M207.2 190.6h.4z"/>
<path d="M208.1 190.6h1.2z"/>
<path d="M210.4 190.6h.3z"/>
<path d="M213.1 190.6h2z"/>
<path d="M207.3 190.6h.3z"/>
<path d="M207.3 190.5l.3 .1z"/>
<path d="M208.1 190.5l1.2 .1z"/>
<path d="M210.4 190.5l.3 .1z"/>
<path d="M213.2 190.5l1.9 .1z"/>
<path d="M207.4 190.5h.3z"/>
<path d="M208 190.5h1.2z"/>
<path d="M210.4 190.5h.3z"/>
<path d="M213.3 190.5h1.7z"/>
<path d="M207.4 190.4l.4 .1z"/>
<path d="M208 190.4l1.1 .1z"/>
<path d="M210.4 190.4l.3 .1z"/>
<path d="M213.3 190.4l1.7 .1z"/>
<path d="M207.4 190.4h.4z"/>
<path d="M208 190.4h1.1z"/>
<path d="M210.4 190.4h.3z"/>
<path d="M213.3 190.4h1.7z"/>
<path d="M207.5 190.3l.3 .1z"/>
<path d="M208 190.3l1.1 .1z"/>
<path d="M210.4 190.3l.3 .1z"/>
<path d="M213.3 190.3l1.6 .1z"/>
<path d="M207.5 190.3h.4z"/>
<path d="M208 190.3h1.1z"/>
<path d="M210.4 190.3h.3z"/>
<path d="M213.3 190.3h1.6z"/>
<path d="M207.6 190.2l1.4 .1z"/>
<path d="M210.4 190.2l.3 .1z"/>
<path d="M213.3 190.2l1.5 .1z"/>
<path d="M207.6 190.2h1.4z"/>
<path d="M210.4 190.2h.3z"/>
<path d="M213.3 190.2h1.5z"/>
<path d="M207.6 190.1l1.3 .1z"/>
<path d="M210.4 190.1l.2 .1z"/>
<path d="M213.1 190.1l1.7 .1z"/>
<path d="M207.6 190.1h1.3z"/>
<path d="M210.3 190.1h.3z"/>
<path d="M213 190.1h1.7z"/>
<path d="M207.8 190l1.1 .1z"/>
<path d="M210.3 190l.3 .1z"/>
<path d="M212.9 190l1.8 .1z"/>
<path d="M207.8 190h1z"/>
<path d="M210.3 190h.3z"/>
<path d="M212.8 190h1.9z"/>
<path d="M207.8 189.9l1 .1z"/>
<path d="M210.3 189.9l.3 .1z"/>
<path d="M212.7 189.9l1.9 .1z"/>
<path d="M207.9 189.9h.8z"/>
<path d="M210.3 189.9h.3z"/>
<path d="M212.6 189.9h1.9z"/>
<path d="M208 189.8l.7 .1z"/>
<path d="M210.3 189.8l.3 .1z"/>
<path d="M212.4 189.8l.8 .1z"/>
<path d="M213.2 189.8l1.3 .1z"/>
<path d="M208 189.8h.7z"/>
<path d="M210.3 189.8h.3z"/>
<path d="M212.3 189.8h.7z"/>
<path d="M213.3 189.8h1.1z"/>
<path d="M208.1 189.7l.5 .1z"/>
<path d="M210.3 189.7l.3 .1z"/>
<path d="M212.2 189.7l.7 .1z"/>
<path d="M213.4 189.7l1 .1z"/>
<path d="M208.2 189.7h.4z"/>
<path d="M210.3 189.7h.3z"/>
<path d="M212.1 189.7h.7z"/>
<path d="M213.4 189.7h.9z"/>
<path d="M208.2 189.7h.3z"/>
<path d="M211.9 189.7h.8z"/>
<path d="M213.5 189.7h.7z"/>
<path d="M208.3 189.6h.2z"/>
<path d="M210.3 189.6h.4z"/>
<path d="M211.9 189.6h.7z"/>
<path d="M213.5 189.6h.7z"/>
<path d="M208.3 189.5l.2 .1z"/>
<path d="M210.3 189.5l.4 .1z"/>
<path d="M211.9 189.5l.6 .1z"/>
<path d="M213.6 189.5l.5 .1z"/>
<path d="M210.3 189.5h.4z"/>
<path d="M211.9 189.5h.4z"/>
<path d="M213.6 189.5h.4z"/>
<path d="M210.2 189.4l.7 .1z"/>
<path d="M211.9 189.4l.3 .1z"/>
<path d="M213.7 189.4l.2 .1z"/>
<path d="M210.2 189.4h1z"/>
<path d="M211.9 189.4h.3z"/>
<path d="M210.2 189.4h1.3z"/>
<path d="M210.2 189.3h1.6z"/>
<path d="M211.9 189.3h.3z"/>
<path d="M210.2 189.3h2z"/>
<path d="M210.2 189.2l2 .1z"/>
<path d="M210.2 189.2h.3z"/>
<path d="M210.8 189.2h1.4z"/>
<path d="M210.2 189.1h.3z"/>
<path d="M211 189.1h1.2z"/>
<path d="M211.3 189.1h.9z"/>
<path d="M210.2 189l.3 .1z"/>
<path d="M211.5 189l.7 .1z"/>
<path d="M210.2 189h.3z"/>
<path d="M211.8 189h.4z"/>
<path d="M210.1 188.9l.4 .1z"/>
<path d="M211.7 188.9l.5 .1z"/>
<path d="M210.1 188.9h.9z"/>
<path d="M211.4 188.9h.8z"/>
<path d="M210.1 188.8h2.1z"/>
<path d="M210.1 188.7l2 .1z"/>
<path d="M210.3 188.7h1.5z"/>
<path d="M210.9 188.6l.6 .1z"/>
<path d="M151.6 43.5h3.9v.5h-3.9z"/>
<path d="M151.6 42.5h3.9v.6h-3.9z"/>
</g>
<path d="M36.3 33.4h12.3v9.9h-12.3zM110.4 35.9h12.3v14.8h-12.3z" fill="none" stroke="#c90d0c" stroke-width=".4"/>
<g fill="none" stroke="#c90d0c" stroke-width=".99">
<path d="M40.6 38.4h.6M40.6 35.9h.6M43.7 38.4h.6M43.7 35.9h.6M114.7 38.4h.6M117.8 38.4h.6M40.6 40.8h.6M43.7 40.8h.6M114.7 40.8h.6M114.7 43.3h.6M114.7 45.8h.6M114.7 48.2h.6"/>
<path d="M117.8 40.8h.6M117.8 43.3h.6M117.8 45.8h.6M117.8 48.2h.6"/>
</g>
<g fill="none" stroke="#c90d0c" stroke-width=".25">
<path d="M53 45.8h3.7M127 53.2h3.7M151.7 53.2h3.7M39.1 100.1h1.8v4.9h-1.8zM46 109.9l.7 .7v1.2l-.7 .6M40.6 129.7h3.7"/>
<circle cx="106.7" cy="32.2" r="1.23"/>
<circle cx="153.6" cy="32.2" r="1.23"/>
<circle cx="40" cy="91.4" r="1.23"/>
</g>
<path d="M44.4 114.9h1M44.4 112.4h1M44.4 109.9h1" fill="none" stroke="#c90d0c" stroke-width=".51"/>
<g fill="#c90d0c" stroke="#c90d0c" stroke-width=".17">
<path d="M20.2 61.1a1.96 1.96 0 0 1 2 1.9h-1.5l-.2-.3-.3-.2z" fill-rule="evenodd"/>
<path d="M18.3 63h1.4l.2 .3 .3 .2v1.5a1.96 1.96 0 0 1-1.9-2z" fill-rule="evenodd"/>
<path d="M20.2 68.5a1.96 1.96 0 0 1 2 1.9h-1.5l-.2-.4h-.3z" fill-rule="evenodd"/>
<path d="M18.3 70.4h1.4l.2 .3 .3 .3v1.4a1.96 1.96 0 0 1-1.9-2z" fill-rule="evenodd"/>
<path d="M47.4 68.5a1.96 1.96 0 0 1 2 1.9h-1.5l-.2-.4h-.3z" fill-rule="evenodd"/>
<path d="M45.4 70.4h1.5l.1 .3 .4 .3v1.4a1.96 1.96 0 0 1-2-2z" fill-rule="evenodd"/>
<path d="M47.4 61.1a1.96 1.96 0 0 1 2 1.9h-1.5l-.2-.3-.3-.2z" fill-rule="evenodd"/>
<path d="M45.4 63h1.5l.1 .3 .4 .2v1.5a1.96 1.96 0 0 1-2-2z" fill-rule="evenodd"/>
</g>
<g fill="none" stroke="#0dab76" stroke-width=".17">
<path d="M30.1 38.4h5M106.7 35.9v2.5h2.4M123.9 38.4h5M153.6 35.9v2.5M30.1 40.8h5M49.9 40.8h4.9v2.5M104.2 48.2h4.9M104.2 40.8h4.9M104.2 43.3h4.9M104.2 45.8h4.9M123.9 48.2h5v2.5M123.9 40.8h5"/>
<path d="M123.9 43.3h5M123.9 45.8h5M153.6 48.2v2.5M40 95.1v2.5M35.1 112.4h7.4M40 107.5v4.9M42.5 114.9v12.3"/>
</g>
<circle cx="40" cy="112.4" r=".49" fill="#0dab76" stroke="#0dab76" stroke-width=".17"/>
<text font-size="5.2" fill="#808080" x="106.7" y="26">SPI INTERCON 1</text>
<g font-size="4.5" fill="#c90d0c">
<text x="181.4" y="192.9">Roboter-AG</text>
<text x="181.7" y="197.7">BZMarkdorf</text>
</g>
<g font-size="3.6" fill="#c90d0c">
<text x="15.2" y="6.9">1</text>
<text x="29.4" y="6.9">2</text>
<text x="43.5" y="6.9">3</text>
<text x="57.7" y="6.9">4</text>
<text x="71.9" y="6.9">5</text>
<text x="86" y="6.9">6</text>
<text x="100.2" y="6.9">7</text>
<text x="114.4" y="6.9">8</text>
<text x="128.5" y="6.9">9</text>
<text x="141.7" y="6.9">10</text>
<text x="156" y="6.9">11</text>
<text x="170" y="6.9">12</text>
<text x="184.2" y="6.9">13</text>
<text x="198.3" y="6.9">14</text>
<text x="212.5" y="6.9">15</text>
<text x="226.7" y="6.9">16</text>
<text x="240.8" y="6.9">17</text>
<text x="255" y="6.9">18</text>
<text x="269.2" y="6.9">19</text>
<text x="6.1" y="20.1">A</text>
<text x="278.9" y="20.1">A</text>
<text x="6.1" y="42.6">B</text>
<text x="278.9" y="42.6">B</text>
<text x="6" y="65.2">C</text>
<text x="278.8" y="65.2">C</text>
<text x="6" y="87.8">D</text>
<text x="278.8" y="87.8">D</text>
<text x="6.1" y="110.3">E</text>
<text x="278.9" y="110.3">E</text>
<text x="6.2" y="132.9">F</text>
<text x="279" y="132.9">F</text>
<text x="5.9" y="155.5">G</text>
<text x="278.7" y="155.5">G</text>
<text x="6" y="178.1">H</text>
<text x="278.8" y="178.1">H</text>
</g>
<g font-size="3.5" fill="#808080">
<text x="27.7" y="23.5">I2C-INTERCON</text>
<text x="93.8" y="194.4">2vs2-Lightweight-Main</text>
</g>
<g font-size="2.4" fill="#808080">
<text x="36.3" y="32.7">J14</text>
<text x="59.7" y="33.2">JX3</text>
<text x="104.5" y="30.3">+5V</text>
<text x="112.8" y="35.1">J11</text>
<text x="151.4" y="30.3">+5V</text>
<text x="154.8" y="41.6">C17</text>
<text x="59.7" y="45.3">PFL06-RM2</text>
<text x="154.8" y="46.8">100n</text>
<text x="51.9" y="48.2">GND</text>
<text x="105.4" y="53.2">SPI-INTERCON</text>
<text x="96.8" y="57.9">JX1</text>
<text x="125.9" y="55.6">GND</text>
<text x="151.1" y="55.6">GND</text>
<text x="22.2" y="65.4">MOUNT-HOLE3.3</text>
<text x="22.2" y="62.5">MNT1</text>
<text x="49.4" y="65.4">MOUNT-HOLE3.3</text>
<text x="49.4" y="62.5">MNT4</text>
<text x="22.2" y="69.9">MNT2</text>
<text x="49.4" y="69.9">MNT3</text>
<text x="96.8" y="70">PFL10-RM2</text>
<text x="22.2" y="72.8">MOUNT-HOLE3.3</text>
<text x="49.4" y="72.8">MOUNT-HOLE3.3</text>
<text x="37.1" y="89.6">+3V3</text>
<text x="38.5" y="105.4" transform="rotate(-90 38.5 105.4)">R129</text>
<text x="43.2" y="104.5" transform="rotate(-90 43.2 104.5)">10k</text>
<text x="47.4" y="112">JP2</text>
<text x="40" y="132.2">GND</text>
<text x="153.1" y="190.8">PLATIN-O-MAT V1.0</text>
<text x="217.7" y="190.3">Ersteller</text>
<text x="67.3" y="192.7">Konstantin Lutz</text>
<text x="217.7" y="195.7">Version</text>
<text x="217.7" y="192.7">Rafael Günther, Aleksandar Vladimirov</text>
<text x="244.4" y="195.7">Speicher-Datum:</text>
<text x="244.4" y="192.7">2vs2-Lightweight-Debugger</text>
<text x="273.3" y="195.7">Blatt</text>
<text x="102.2" y="198.2">PLATIN-O-MAT V4.0</text>
<text x="217.7" y="198.2">V1.0</text>
<text x="244.4" y="198.2">6/10/26 7:28 PM</text>
<text x="273.3" y="198.2">2/2</text>
</g>
<text font-size="2.4" fill="#c90d0c" x="36.3" y="45.8">I2C-Intercon</text>
<g font-size="2.3" fill="#808080">
<text x="71.3" y="190.2">Freigabe</text>
<text x="93.8" y="190.8">Projekt:</text>
<text x="144.4" y="190.8">Urspr.:</text>
<text x="59.1" y="195.1">Datum 12.03.2024</text>
<text x="59.1" y="192.7">Prüfer</text>
<text x="6.1" y="198.2">Änderung</text>
<text x="30.7" y="198.2">Datum</text>
<text x="43.1" y="198.2">Name</text>
<text x="59.1" y="198.1">Bearb. Rafael Günther, Aleksandar Vladimirov</text>
<text x="93.8" y="198.2">Ers. f.</text>
<text x="144.4" y="198.2">Ers. d.</text>
</g>
<g font-size="2.1" fill="#808080">
<text x="36.6" y="35.5">6</text>
<text x="47.2" y="35.5">5</text>
<text x="36.6" y="40.5">2</text>
<text x="36.6" y="38">4</text>
<text x="47.2" y="40.5">1*2</text>
<text x="109.5" y="38">10</text>
<text x="110.6" y="40.5">8</text>
<text x="121.3" y="40.5">7</text>
<text x="121.3" y="38">9</text>
<text x="110.6" y="47.9">2</text>
<text x="110.6" y="45.4">4</text>
<text x="110.6" y="42.9">6</text>
<text x="121.3" y="47.9">1</text>
<text x="121.3" y="45.4">3</text>
<text x="121.3" y="42.9">5</text>
<text x="43.4" y="109.6">1</text>
<text x="43.4" y="112.1">2</text>
<text x="43.4" y="114.5">3</text>
<text x="244.4" y="190.3">Dateiname:</text>
</g>
<g font-size="1.7" fill="#808080">
<text x="19.2" y="41.4">SDA1/1.16D</text>
<text x="19.4" y="39">SCL1/1.16D</text>
<text x="91.9" y="41.4">TNS_S-/1.11E</text>
<text x="130.1" y="39">SPI1_CS/1.16F</text>
<text x="130.1" y="41.4">SPI1_SCK/1.16E</text>
<text x="89.1" y="46.4">SPI1_DIO2/1.16E</text>
<text x="91.5" y="43.9">TNS_S+/1.11E</text>
<text x="130.1" y="43.9">SPI1_MISO/1.16E</text>
<text x="130.1" y="46.4">SPI1_MOSI/1.16E</text>
<text x="89.1" y="48.8">SPI1_DIO1/1.16E</text>
<text x="19.8" y="113">COLOR_ID/1.12D</text>
</g>
<g font-size="1.6" fill="#c90d0c">
<text x="31.7" y="35.6">+5V</text>
<text x="50.4" y="35.6">+3V3</text>
<text x="31.3" y="40.5">SDA</text>
<text x="31.5" y="38.1">SCL</text>
<text x="50.4" y="40.6">GND</text>
<text x="105" y="40.5">DIO4</text>
<text x="105.8" y="38.1">+5V</text>
<text x="124.4" y="40.6">SCK</text>
<text x="124.4" y="38.1">CS</text>
<text x="105" y="45.5">DIO2</text>
<text x="105" y="47.9">DIO1</text>
<text x="105" y="43">DIO3</text>
<text x="124.4" y="48">GND</text>
<text x="124.4" y="45.5">MOSI</text>
<text x="124.4" y="43">MISO</text>
</g>
<g font-size=".8" fill="#c90d0c">
<text x="38" y="38.1">+3V3</text>
<text x="38" y="40.6">+3V3</text>
<text x="112.7" y="50">alle Pins +3V3 Pegel</text>
</g>
</svg>
